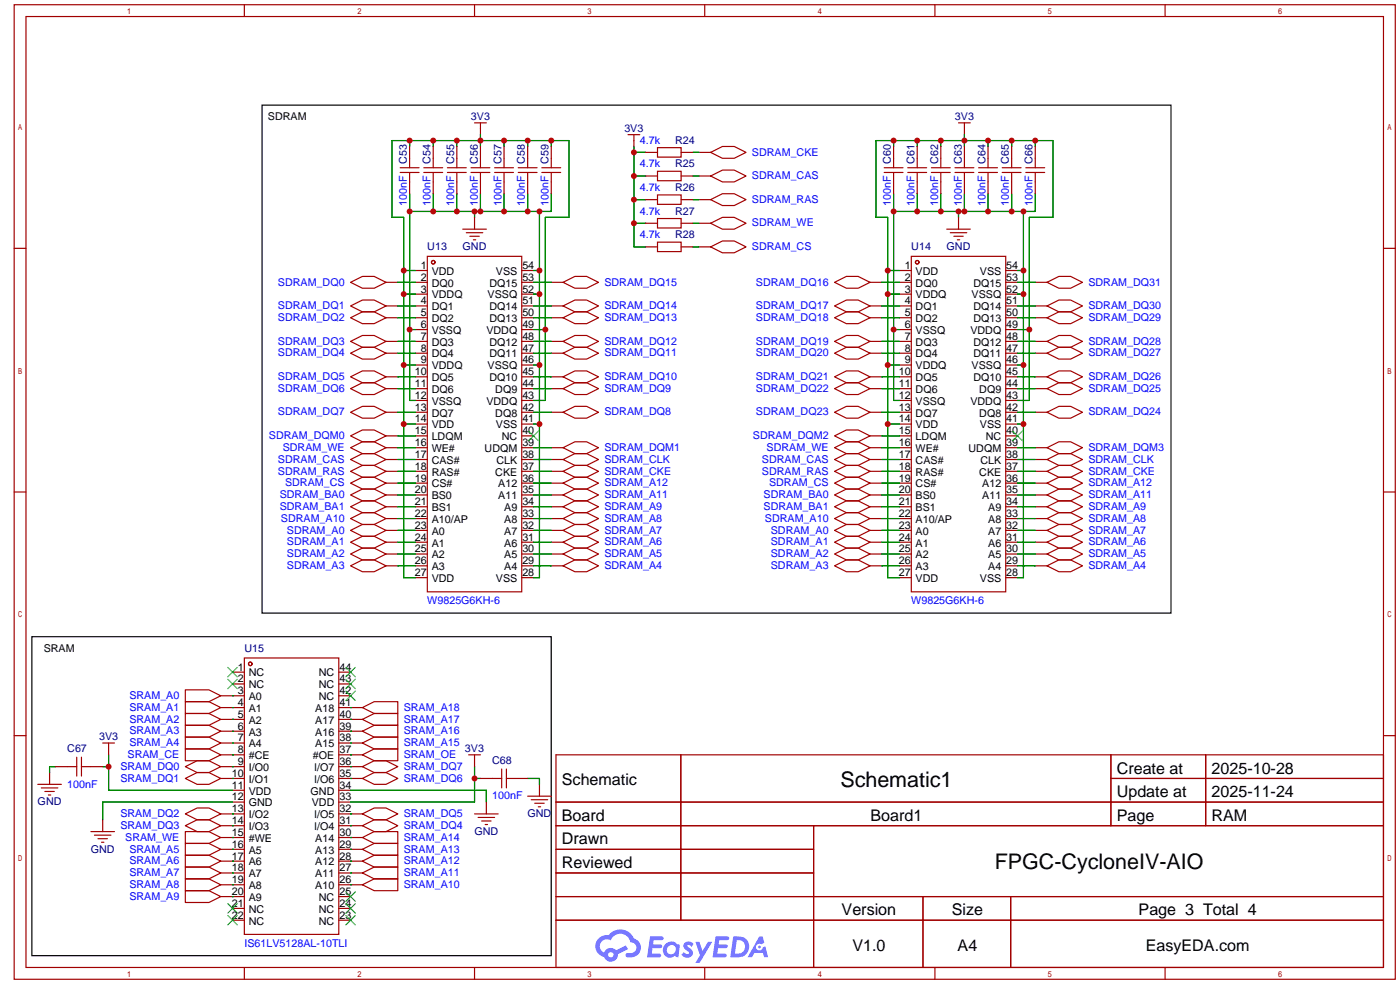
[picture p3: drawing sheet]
<svg xmlns="http://www.w3.org/2000/svg" width="301mm" height="212mm" viewBox="0 0 301 212" stroke-linecap="round" stroke-linejoin="round" font-family="sans-serif">
<g fill="none" stroke="#a10000" stroke-width=".25">
<path d="M3 1h297.2v209.6h-297.2zM5.6 3.6h292.1v204.4h-292.1zM52.6 1v2.6M102.1 1v2.6M151.6 1v2.6M201.2 1v2.6M250.7 1v2.6M3 53.4h2.6M297.7 53.4h2.5M3 105.8h2.6M297.7 105.8h2.5M3 158.2h2.6"/>
<path d="M297.7 158.2h2.5M119.6 162.3h178.1v45.7h-178.1zM119.6 172.5h178.1M119.6 177.5h178.1M146.5 162.3v35.6M175.1 177.5v30.5M239 162.3v15.2M239 167.4h58.7M259.4 162.3v15.2M119.6 182.6h55.5M119.6 192.8h178.1M119.6 187.7h55.5"/>
<path d="M119.6 197.9h178.1M198.6 192.8v15.2M217.5 192.8v15.2M52.6 208v2.6M102.1 208v2.6M151.6 208v2.6M201.2 208v2.6M250.7 208v2.6"/>
</g>
<g fill="#5487ff">
<path d="M147.4 202.7a1.3 1.3 0 0 1 1.8 .3l-.4 .6a.54 .54 0 0 0-.9-.2l.1 .2a1.28 1.28 0 0 1 .8 2 1.53 1.53 0 0 1-2.2-.3l.5-.6 .8 .5a.31 .31 0 0 0 .4-.3 .31 .31 0 0 0-.3-.4 1.12 1.12 0 0 1-.6-1.8z"/>
<path d="M149.7 202.5h.8l.7 2 1.1-2h1l-2.8 4.6h-.9l1-1.7z"/>
<path d="M139.9 201.4h1.6a1.31 1.31 0 0 1 1.3 .2 .4 .4 0 0 1-.4 .5l-1.8 .1-.1 .9h1.7a.4 .4 0 0 1 .3 .4 .4 .4 0 0 1-.4 .4h-1.7l-.2 1.2h1.4a.46 .46 0 0 1 .5 0 .46 .46 0 0 1 .1 .5l-.3 .2h-2.7z"/>
<path d="M154 201.4h1.6a1.32 1.32 0 0 1 1.3 .2 .39 .39 0 0 1-.4 .5l-1.7 .1-.2 .9h1.7a.4 .4 0 0 1 .3 .4 .4 .4 0 0 1-.4 .4h-1.7l-.2 1.2h1.4a.46 .46 0 0 1 .5 0 .46 .46 0 0 1 .1 .5l-.3 .2h-2.7z"/>
<path d="M163.4 201.4h.7l.4 1.3-.7 .4a.75 .75 0 0 0-1.1 .3 .75 .75 0 0 0 .5 1 .75 .75 0 0 0 .9-.7l.6-.2 .6 2.3h-.9l-.2-.9h-1.9l-.5 .9h-.9z"/>
<path d="M157.8 201.4l-.7 4.4h1.5a2.27 2.27 0 0 0 2.6-2.2 2.27 2.27 0 0 0-2.7-2.2zM158.5 202.1a1.5 1.5 0 0 1 1.8 1.6 1.5 1.5 0 0 1-1.9 1.4h-.3z"/>
<path d="M143.2 203a1.6 1.6 0 0 0-.3 2.3 1.6 1.6 0 0 0 2.3 .2l.8 .3 .3-2.4-.2-.3-.4-.1a1.58 1.58 0 0 0-2.5 0zM143.8 203.5a.98 .98 0 0 1 1.6 .4 .98 .98 0 0 1-1.1 1.3 .94 .94 0 0 1-.8-.7 .94 .94 0 0 1 .3-1z"/>
<path d="M128.8 201.8a2.37 2.37 0 0 0 1.2 4 1.54 1.54 0 0 0 1.7 1 1.54 1.54 0 0 0 1.3-1.6l2.1-1.1-.4-.8-2.1 1a1.57 1.57 0 0 0-2.6 .5 1.5 1.5 0 0 1-.7-2.1 1.5 1.5 0 0 1 2.1-.5 2.23 2.23 0 0 1 2.3-1.4 2.23 2.23 0 0 1 2 1.8 1.16 1.16 0 0 1 1.3 1.1 1.16 1.16 0 0 1-1.1 1.2h-.7a.47 .47 0 0 0-.6 .4 .47 .47 0 0 0 .4 .5 2.17 2.17 0 0 0 2.6-.9 2.17 2.17 0 0 0-.4-2.7l-.8-.4a3.2 3.2 0 0 0-5.4-.7l-1.2 .1zM130.9 205.3a.58 .58 0 0 1 1.1 0 .58 .58 0 0 1-1.1 0z"/>
<circle cx="163.4" cy="203.6" r=".28"/>
</g>
<g fill="none" stroke="#a10000" stroke-width=".25">
<path d="M86.1 36.1h4.1M86.1 37.1h4.1M88.1 31.5v4.6M88.1 37.1v4.6M91.2 36.1h4M91.2 37.1h4M93.2 31.5v4.6M93.2 37.1v4.6M96.3 36.1h4M96.3 37.1h4M98.3 31.5v4.6M98.3 37.1v4.6"/>
<path d="M101.3 36.1h4.1M101.3 37.1h4.1M102.1 26.4h2.5M103.4 26.4v2.6M103.4 31.5v4.6M103.4 37.1v4.6M106.4 36.1h4.1M106.4 37.1h4.1M108.5 31.5v4.6M108.5 37.1v4.6M111.5 36.1h4.1M111.5 37.1h4.1"/>
<path d="M113.5 31.5v4.6M113.5 37.1v4.6M116.6 36.1h4M116.6 37.1h4M118.6 31.5v4.6M118.6 37.1v4.6M135.1 29h2.6M136.4 29v2.5M138.9 37.8h2.6M138.9 32.8h2.6M141.5 31.8h5.1v2h-5.1zM141.5 36.8h5.1v2.1h-5.1z"/>
<path d="M146.6 37.8h2.5M146.6 32.8h2.5M150.4 37.8h2.5M150.4 32.8h2.5M152.9 37.8l2.5-1.2h2.6l2.5 1.2-2.5 1.3h-2.6zM152.9 32.8l2.5-1.3h2.6l2.5 1.3-2.5 1.2h-2.6zM190.2 36.1h4.1M190.2 37.1h4.1M192.3 31.5v4.6M192.3 37.1v4.6M195.3 36.1h4.1M195.3 37.1h4.1"/>
<path d="M197.4 31.5v4.6M197.4 37.1v4.6M200.4 36.1h4.1M200.4 37.1h4.1M202.4 31.5v4.6M202.4 37.1v4.6M205.5 36.1h4M205.5 37.1h4M206.2 26.4h2.6M207.5 26.4v2.6M207.5 31.5v4.6M207.5 37.1v4.6"/>
<path d="M210.6 36.1h4M210.6 37.1h4M212.6 31.5v4.6M212.6 37.1v4.6M215.6 36.1h4.1M215.6 37.1h4.1M217.7 31.5v4.6M217.7 37.1v4.6M220.7 36.1h4.1M220.7 37.1h4.1M222.8 31.5v4.6M222.8 37.1v4.6"/>
<path d="M89.4 58.2h2.5M91.9 55.1h20.4v72.2h-20.4zM99.6 49.3h5M100.3 50h3.6M101.1 50.8h2M101.9 51.6h.5M102.1 46.7v2.6M112.3 58.2h2.5M138.9 48h2.6M138.9 53.1h2.6M138.9 42.9h2.6M141.5 52.1h5.1v2h-5.1z"/>
<path d="M141.5 41.9h5.1v2h-5.1zM141.5 47h5.1v2h-5.1zM146.6 48h2.5M146.6 53.1h2.5M146.6 42.9h2.5M150.4 48h2.5M150.4 53.1h2.5M150.4 42.9h2.5M152.9 48l2.5-1.3h2.6l2.5 1.3-2.5 1.3h-2.6zM152.9 53.1l2.5-1.3h2.6l2.5 1.3-2.5 1.3h-2.6zM152.9 42.9l2.5-1.2h2.6l2.5 1.2-2.5 1.3h-2.6zM193.5 58.2h2.6"/>
<path d="M196.1 55.1h20.3v72.2h-20.3zM203.7 49.3h5.1M204.5 50h3.5M205.2 50.8h2.1M206 51.6h.5M206.2 46.7v2.6M216.4 58.2h2.5M75.4 60.7l2.6-1.3h2.5l2.6 1.3-2.6 1.3h-2.5zM75.4 65.8l2.6-1.3h2.5l2.6 1.3-2.6 1.3h-2.5zM75.4 68.3l2.6-1.2h2.5l2.6 1.2-2.6 1.3h-2.5zM75.4 73.4l2.6-1.3h2.5l2.6 1.3-2.6 1.3h-2.5zM75.4 75.9l2.6-1.2h2.5l2.6 1.2-2.6 1.3h-2.5z"/>
<path d="M83.1 60.7h2.5M83.1 65.8h2.5M83.1 68.3h2.5M83.1 73.4h2.5M83.1 75.9h2.5M89.4 60.7h2.5M89.4 63.2h2.5M89.4 65.8h2.5M89.4 68.3h2.5M89.4 70.9h2.5M89.4 73.4h2.5M89.4 75.9h2.5"/>
<path d="M89.4 78.5h2.5M112.3 60.7h2.5M112.3 63.2h2.5M112.3 65.8h2.5M112.3 68.3h2.5M112.3 70.9h2.5M112.3 73.4h2.5M112.3 75.9h2.5M112.3 78.5h2.5M118.6 60.7h2.6M118.6 65.8h2.6M118.6 68.3h2.6"/>
<path d="M118.6 73.4h2.6M118.6 75.9h2.6M121.2 60.7l2.5-1.3h2.5l2.6 1.3-2.6 1.3h-2.5zM121.2 65.8l2.5-1.3h2.5l2.6 1.3-2.6 1.3h-2.5zM121.2 68.3l2.5-1.2h2.5l2.6 1.2-2.6 1.3h-2.5zM121.2 73.4l2.5-1.3h2.5l2.6 1.3-2.6 1.3h-2.5zM121.2 75.9l2.5-1.2h2.5l2.6 1.2-2.6 1.3h-2.5zM179.6 60.7l2.5-1.3h2.6l2.5 1.3-2.5 1.3h-2.6zM179.6 65.8l2.5-1.3h2.6l2.5 1.3-2.5 1.3h-2.6zM179.6 68.3l2.5-1.2h2.6l2.5 1.2-2.5 1.3h-2.6zM179.6 73.4l2.5-1.3h2.6l2.5 1.3-2.5 1.3h-2.6zM179.6 75.9l2.5-1.2h2.6l2.5 1.2-2.5 1.3h-2.6z"/>
<path d="M187.2 60.7h2.5M187.2 65.8h2.5M187.2 68.3h2.5M187.2 73.4h2.5M187.2 75.9h2.5M193.5 60.7h2.6M193.5 63.2h2.6M193.5 65.8h2.6M193.5 68.3h2.6M193.5 70.9h2.6M193.5 73.4h2.6M193.5 75.9h2.6"/>
<path d="M193.5 78.5h2.6M216.4 60.7h2.5M216.4 63.2h2.5M216.4 65.8h2.5M216.4 68.3h2.5M216.4 70.9h2.5M216.4 73.4h2.5M216.4 75.9h2.5M216.4 78.5h2.5M222.8 60.7h2.5M222.8 65.8h2.5M222.8 68.3h2.5"/>
<path d="M222.8 73.4h2.5M222.8 75.9h2.5M225.3 60.7l2.5-1.3h2.6l2.5 1.3-2.5 1.3h-2.6zM225.3 65.8l2.5-1.3h2.6l2.5 1.3-2.5 1.3h-2.6zM225.3 68.3l2.5-1.2h2.6l2.5 1.2-2.5 1.3h-2.6zM225.3 73.4l2.5-1.3h2.6l2.5 1.3-2.5 1.3h-2.6zM225.3 75.9l2.5-1.2h2.6l2.5 1.2-2.5 1.3h-2.6zM75.4 81l2.6-1.2h2.5l2.6 1.2-2.6 1.3h-2.5zM75.4 83.6l2.6-1.3h2.5l2.6 1.3-2.6 1.2h-2.5zM75.4 88.6l2.6-1.2h2.5l2.6 1.2-2.6 1.3h-2.5zM75.4 96.3l2.6-1.3h2.5l2.6 1.3-2.6 1.2h-2.5zM75.4 98.8l2.6-1.3h2.5l2.6 1.3-2.6 1.3h-2.5z"/>
<path d="M75.4 93.7l2.6-1.2h2.5l2.6 1.2-2.6 1.3h-2.5zM83.1 81h2.5M83.1 83.6h2.5M83.1 88.6h2.5M83.1 93.7h2.5M83.1 96.3h2.5M83.1 98.8h2.5M89.4 81h2.5M89.4 83.6h2.5M89.4 86.1h2.5M89.4 88.6h2.5M89.4 91.2h2.5"/>
<path d="M89.4 93.7h2.5M89.4 96.3h2.5M89.4 98.8h2.5M112.3 81h2.5M112.3 83.6h2.5M112.3 86.1h2.5M112.3 88.6h2.5M112.3 91.2h2.5M112.3 93.7h2.5M112.3 96.3h2.5M112.3 98.8h2.5M118.6 81h2.6"/>
<path d="M118.6 83.6h2.6M118.6 88.6h2.6M118.6 96.3h2.6M118.6 98.8h2.6M121.2 81l2.5-1.2h2.5l2.6 1.2-2.6 1.3h-2.5zM121.2 83.6l2.5-1.3h2.5l2.6 1.3-2.6 1.2h-2.5zM121.2 88.6l2.5-1.2h2.5l2.6 1.2-2.6 1.3h-2.5zM121.2 96.3l2.5-1.3h2.5l2.6 1.3-2.6 1.2h-2.5zM121.2 98.8l2.5-1.3h2.5l2.6 1.3-2.6 1.3h-2.5zM179.6 81l2.5-1.2h2.6l2.5 1.2-2.5 1.3h-2.6zM179.6 83.6l2.5-1.3h2.6l2.5 1.3-2.5 1.2h-2.6zM179.6 88.6l2.5-1.2h2.6l2.5 1.2-2.5 1.3h-2.6z"/>
<path d="M179.6 96.3l2.5-1.3h2.6l2.5 1.3-2.5 1.2h-2.6zM179.6 98.8l2.5-1.3h2.6l2.5 1.3-2.5 1.3h-2.6zM179.6 93.7l2.5-1.2h2.6l2.5 1.2-2.5 1.3h-2.6zM187.2 81h2.5M187.2 83.6h2.5M187.2 88.6h2.5M187.2 93.7h2.5M187.2 96.3h2.5M187.2 98.8h2.5M193.5 81h2.6M193.5 83.6h2.6M193.5 86.1h2.6"/>
<path d="M193.5 88.6h2.6M193.5 91.2h2.6M193.5 93.7h2.6M193.5 96.3h2.6M193.5 98.8h2.6M216.4 81h2.5M216.4 83.6h2.5M216.4 86.1h2.5M216.4 88.6h2.5M216.4 91.2h2.5M216.4 93.7h2.5M216.4 96.3h2.5"/>
<path d="M216.4 98.8h2.5M222.8 81h2.5M222.8 83.6h2.5M222.8 88.6h2.5M222.8 96.3h2.5M222.8 98.8h2.5M225.3 81l2.5-1.2h2.6l2.5 1.2-2.5 1.3h-2.6zM225.3 83.6l2.5-1.3h2.6l2.5 1.3-2.5 1.2h-2.6zM225.3 88.6l2.5-1.2h2.6l2.5 1.2-2.5 1.3h-2.6zM225.3 96.3l2.5-1.3h2.6l2.5 1.3-2.5 1.2h-2.6zM225.3 98.8l2.5-1.3h2.6l2.5 1.3-2.5 1.3h-2.6zM75.4 101.3l2.6-1.2h2.5l2.6 1.2-2.6 1.3h-2.5z"/>
<path d="M75.4 103.9l2.6-1.3h2.5l2.6 1.3-2.6 1.3h-2.5zM75.4 106.4l2.6-1.2h2.5l2.6 1.2-2.6 1.3h-2.5zM75.4 109l2.6-1.3h2.5l2.6 1.3-2.6 1.2h-2.5zM75.4 111.5l2.6-1.3h2.5l2.6 1.3-2.6 1.3h-2.5zM75.4 114l2.6-1.2h2.5l2.6 1.2-2.6 1.3h-2.5zM75.4 116.6l2.6-1.3h2.5l2.6 1.3-2.6 1.3h-2.5zM75.4 119.1l2.6-1.2h2.5l2.6 1.2-2.6 1.3h-2.5zM83.1 101.3h2.5M83.1 103.9h2.5M83.1 106.4h2.5M83.1 109h2.5M83.1 111.5h2.5"/>
<path d="M83.1 114h2.5M83.1 116.6h2.5M83.1 119.1h2.5M89.4 101.3h2.5M89.4 103.9h2.5M89.4 106.4h2.5M89.4 109h2.5M89.4 111.5h2.5M89.4 114h2.5M89.4 116.6h2.5M89.4 119.1h2.5M112.3 101.3h2.5"/>
<path d="M112.3 103.9h2.5M112.3 106.4h2.5M112.3 109h2.5M112.3 111.5h2.5M112.3 114h2.5M112.3 116.6h2.5M112.3 119.1h2.5M118.6 101.3h2.6M118.6 103.9h2.6M118.6 106.4h2.6M118.6 109h2.6M118.6 111.5h2.6"/>
<path d="M118.6 114h2.6M118.6 116.6h2.6M118.6 119.1h2.6M121.2 101.3l2.5-1.2h2.5l2.6 1.2-2.6 1.3h-2.5zM121.2 103.9l2.5-1.3h2.5l2.6 1.3-2.6 1.3h-2.5zM121.2 106.4l2.5-1.2h2.5l2.6 1.2-2.6 1.3h-2.5zM121.2 109l2.5-1.3h2.5l2.6 1.3-2.6 1.2h-2.5zM121.2 111.5l2.5-1.3h2.5l2.6 1.3-2.6 1.3h-2.5zM121.2 114l2.5-1.2h2.5l2.6 1.2-2.6 1.3h-2.5zM121.2 116.6l2.5-1.3h2.5l2.6 1.3-2.6 1.3h-2.5zM121.2 119.1l2.5-1.2h2.5l2.6 1.2-2.6 1.3h-2.5zM179.6 101.3l2.5-1.2h2.6l2.5 1.2-2.5 1.3h-2.6z"/>
<path d="M179.6 103.9l2.5-1.3h2.6l2.5 1.3-2.5 1.3h-2.6zM179.6 106.4l2.5-1.2h2.6l2.5 1.2-2.5 1.3h-2.6zM179.6 109l2.5-1.3h2.6l2.5 1.3-2.5 1.2h-2.6zM179.6 111.5l2.5-1.3h2.6l2.5 1.3-2.5 1.3h-2.6zM179.6 114l2.5-1.2h2.6l2.5 1.2-2.5 1.3h-2.6zM179.6 116.6l2.5-1.3h2.6l2.5 1.3-2.5 1.3h-2.6zM179.6 119.1l2.5-1.2h2.6l2.5 1.2-2.5 1.3h-2.6zM187.2 101.3h2.5M187.2 103.9h2.5M187.2 106.4h2.5M187.2 109h2.5M187.2 111.5h2.5"/>
<path d="M187.2 114h2.5M187.2 116.6h2.5M187.2 119.1h2.5M193.5 101.3h2.6M193.5 103.9h2.6M193.5 106.4h2.6M193.5 109h2.6M193.5 111.5h2.6M193.5 114h2.6M193.5 116.6h2.6M193.5 119.1h2.6M216.4 101.3h2.5"/>
<path d="M216.4 103.9h2.5M216.4 106.4h2.5M216.4 109h2.5M216.4 111.5h2.5M216.4 114h2.5M216.4 116.6h2.5M216.4 119.1h2.5M222.8 101.3h2.5M222.8 103.9h2.5M222.8 106.4h2.5M222.8 109h2.5M222.8 111.5h2.5"/>
<path d="M222.8 114h2.5M222.8 116.6h2.5M222.8 119.1h2.5M225.3 101.3l2.5-1.2h2.6l2.5 1.2-2.5 1.3h-2.6zM225.3 103.9l2.5-1.3h2.6l2.5 1.3-2.5 1.3h-2.6zM225.3 106.4l2.5-1.2h2.6l2.5 1.2-2.5 1.3h-2.6zM225.3 109l2.5-1.3h2.6l2.5 1.3-2.5 1.2h-2.6zM225.3 111.5l2.5-1.3h2.6l2.5 1.3-2.5 1.3h-2.6zM225.3 114l2.5-1.2h2.6l2.5 1.2-2.5 1.3h-2.6zM225.3 116.6l2.5-1.3h2.6l2.5 1.3-2.5 1.3h-2.6zM225.3 119.1l2.5-1.2h2.6l2.5 1.2-2.5 1.3h-2.6zM75.4 121.7l2.6-1.3h2.5l2.6 1.3-2.6 1.2h-2.5z"/>
<path d="M83.1 121.7h2.5M89.4 121.7h2.5M89.4 124.2h2.5M112.3 121.7h2.5M112.3 124.2h2.5M118.6 121.7h2.6M121.2 121.7l2.5-1.3h2.5l2.6 1.3-2.6 1.2h-2.5zM179.6 121.7l2.5-1.3h2.6l2.5 1.3-2.5 1.2h-2.6zM187.2 121.7h2.5M193.5 121.7h2.6M193.5 124.2h2.6M216.4 121.7h2.5"/>
<path d="M216.4 124.2h2.5M222.8 121.7h2.5M225.3 121.7l2.5-1.3h2.6l2.5 1.3-2.5 1.2h-2.6zM22.1 159.8h2.5M23.4 159.8v2.5M39.9 158.5h5.1l2.5 1.3-2.5 1.2h-5.1zM39.9 156h5.1l2.5 1.2-2.5 1.3h-5.1zM39.9 153.4h5.1l2.5 1.3-2.5 1.3h-5.1zM39.9 150.9h5.1l2.5 1.2-2.5 1.3h-5.1zM39.9 148.3h5.1l2.5 1.3-2.5 1.3h-5.1zM47.5 149.6h5.1M47.5 152.1h5.1"/>
<path d="M47.5 154.7h5.1M47.5 157.2h5.1M47.5 159.8h5.1M50 144.5h2.6M50 147.1h2.6M52.6 141.5h20.3v59.4h-20.3zM72.9 144.5h2.5M72.9 147.1h2.5M72.9 149.6h2.5M72.9 152.1h5.1M72.9 154.7h5.1M72.9 157.2h5.1"/>
<path d="M72.9 159.8h5.1M78 157.2l2.5-1.2h5.1v2.5h-5.1zM78 159.8l2.5-1.3h5.1v2.5h-5.1zM78 154.7l2.5-1.3h5.1v2.6h-5.1zM78 152.1l2.5-1.2h5.1v2.5h-5.1zM8.1 168.7h5.1M8.9 169.4h3.5M9.7 170.2h2M10.4 170.9h.5M10.7 166.1v2.6M11.9 164.8h4.6M16.5 162.8v4.1"/>
<path d="M17.5 164.8h4.6M17.5 162.8v4.1M19.6 178.8h5M20.3 179.6h3.6M22.1 176.3v2.5M39.9 161h5.1l2.5 1.3-2.5 1.3h-5.1zM39.9 178.8h5.1l2.5 1.3-2.5 1.3h-5.1zM39.9 177.5l2.5-1.2h2.6l2.5 1.2-2.5 1.3h-2.6zM39.9 175l2.5-1.3h2.6l2.5 1.3-2.5 1.3h-2.6zM39.9 167.4l2.5-1.3h2.6l2.5 1.3-2.5 1.3h-2.6zM39.9 164.8l2.5-1.2h2.6l2.5 1.2-2.5 1.3h-2.6zM47.5 162.3h5.1"/>
<path d="M47.5 164.8h5.1M47.5 167.4h5.1M47.5 175h5.1M47.5 177.5h5.1M50 169.9h2.6M50 172.5h2.6M72.9 162.3h5.1M72.9 164.8h5.1M72.9 167.4h5.1M72.9 169.9h2.5M72.9 172.5h2.5M72.9 175h5.1"/>
<path d="M72.9 177.5h5.1M78 164.8l2.5-1.2h2.6l2.5 1.2-2.5 1.3h-2.6zM78 167.4l2.5-1.3h2.6l2.5 1.3-2.5 1.3h-2.6zM78 175l2.5-1.3h2.6l2.5 1.3-2.5 1.3h-2.6zM78 177.5l2.5-1.2h2.6l2.5 1.2-2.5 1.3h-2.6zM78 162.3l2.5-1.3h5.1v2.6h-5.1zM100.8 162.3h2.6M102.1 162.3v2.5M102.1 175h5.1M102.9 175.8h3.5M103.4 167.4h4.5M103.6 176.5h2.1"/>
<path d="M104.4 177.3h.5M104.6 172.5v2.5M107.9 165.4v4M109 167.4h4.5M109 165.4v4M113.5 171.2h5.1M114.3 172h3.6M115.1 172.7h2M115.8 173.5h.5M116.1 168.7v2.5M21.1 180.3h2M21.8 181.1h.6"/>
<path d="M39.9 186.4h5.1l2.5 1.3-2.5 1.3h-5.1zM39.9 183.9h5.1l2.5 1.3-2.5 1.2h-5.1zM39.9 181.4h5.1l2.5 1.2-2.5 1.3h-5.1zM39.9 191.5h5.1l2.5 1.3-2.5 1.3h-5.1zM39.9 189h5.1l2.5 1.2-2.5 1.3h-5.1zM47.5 180.1h5.1M47.5 182.6h5.1M47.5 185.2h5.1M47.5 187.7h5.1M47.5 190.2h5.1M47.5 192.8h5.1M50 195.3h2.6"/>
<path d="M50 197.9h2.6M72.9 180.1h5.1M72.9 182.6h5.1M72.9 185.2h5.1M72.9 187.7h5.1M72.9 190.2h5.1M72.9 192.8h2.5M72.9 195.3h2.5M72.9 197.9h2.5M78 180.1l2.5-1.3h5.1v2.6h-5.1zM78 182.6l2.5-1.2h5.1v2.5h-5.1zM78 187.7l2.5-1.3h5.1v2.6h-5.1z"/>
<path d="M78 190.2l2.5-1.2h5.1v2.5h-5.1zM78 185.2l2.5-1.3h5.1v2.5h-5.1z"/>
<circle cx="93.2" cy="56.4" r=".38"/>
<circle cx="197.4" cy="56.4" r=".38"/>
<circle cx="53.8" cy="142.7" r=".38"/>
</g>
<g fill="none" stroke="#3c3" stroke-width=".25">
<path d="M113.8 92.7l2 2M115.8 92.7l-2 2M217.9 92.7l2.1 2M220 92.7l-2.1 2M49 143.5l2.1 2M49 146.1l2.1 2M51.1 143.5l-2.1 2M51.1 146.1l-2.1 2M74.4 148.6l2.1 2M74.4 146.1l2.1 2M74.4 143.5l2.1 2M76.5 148.6l-2.1 2"/>
<path d="M76.5 146.1l-2.1 2M76.5 143.5l-2.1 2M49 194.3l2.1 2M49 196.9l2.1 2M51.1 194.3l-2.1 2M51.1 196.9l-2.1 2M74.4 196.9l2.1 2M74.4 194.3l2.1 2M74.4 191.8l2.1 2M76.5 196.9l-2.1 2M76.5 194.3l-2.1 2M76.5 191.8l-2.1 2"/>
</g>
<path d="M56.4 22.6h195.6v109.2h-195.6zM6.9 136.9h111.7v68.6h-111.7z" fill="none" stroke="#000" stroke-width=".25"/>
<g fill="none" stroke="#008700" stroke-width=".25">
<path d="M88.1 30.2v1.3M93.2 30.2v1.3M98.3 30.2v1.3M103.4 29v2.5M108.5 30.2v1.3M113.5 30.2v1.3M118.6 30.2v1.3M136.4 32.8h2.5M136.4 37.8h2.5M136.4 31.5v21.6h2.5M149.1 32.8h1.3M149.1 37.8h1.3"/>
<path d="M192.3 30.2v1.3M197.4 30.2v1.3M202.4 30.2v1.3M207.5 29v2.5M212.6 30.2v1.3M217.7 30.2v1.3M222.8 30.2v1.3M86.9 58.2h2.5M88.1 41.7v44.4h1.3M93.2 41.7v3.8M98.3 41.7v3.8M102.1 45.5v1.2"/>
<path d="M103.4 41.7v3.8M108.5 41.7v3.8M113.5 41.7v3.8M114.8 58.2h1.3M116.1 45.5v78.7h-1.3M118.6 41.7v3.8h-30.5M136.4 42.9h2.5M136.4 48h2.5M149.1 42.9h1.3M149.1 48h1.3M149.1 53.1h1.3M191 58.2h2.5"/>
<path d="M192.3 41.7v44.4h1.2M197.4 41.7v3.8M202.4 41.7v3.8M206.2 45.5v1.2M207.5 41.7v3.8M212.6 41.7v3.8M217.7 41.7v3.8M218.9 58.2h1.3M220.2 45.5v78.7h-1.3M222.8 41.7v3.8h-30.5M85.6 60.7h3.8M85.6 65.8h3.8"/>
<path d="M85.6 68.3h3.8M85.6 73.4h3.8M85.6 75.9h3.8M86.9 63.2h2.5M86.9 78.5h2.5M88.1 70.9h1.3M114.8 63.2h1.3M114.8 70.9h2.5M114.8 78.5h1.3M114.8 60.7h3.8M114.8 65.8h3.8M114.8 68.3h3.8"/>
<path d="M114.8 73.4h3.8M114.8 75.9h3.8M189.7 60.7h3.8M189.7 65.8h3.8M189.7 68.3h3.8M189.7 73.4h3.8M189.7 75.9h3.8M191 63.2h2.5M191 78.5h2.5M192.3 70.9h1.2M218.9 63.2h1.3M218.9 70.9h2.6"/>
<path d="M218.9 78.5h1.3M218.9 60.7h3.9M218.9 65.8h3.9M218.9 68.3h3.9M218.9 73.4h3.9M218.9 75.9h3.9M85.6 81h3.8M85.6 83.6h3.8M85.6 88.6h3.8M85.6 96.3h3.8M85.6 98.8h3.8M85.6 93.7h3.8"/>
<path d="M86.9 91.2h2.5M114.8 86.1h2.5v-39.4h5.1v-16.5h-38.1v16.5h2.6v77.5h2.5M114.8 91.2h1.3M114.8 81h3.8M114.8 83.6h3.8M114.8 88.6h3.8M114.8 96.3h3.8M114.8 98.8h3.8M189.7 81h3.8M189.7 83.6h3.8M189.7 88.6h3.8M189.7 96.3h3.8"/>
<path d="M189.7 98.8h3.8M189.7 93.7h3.8M191 91.2h2.5M218.9 86.1h2.6v-39.4h5.1v-16.5h-38.1v16.5h2.5v77.5h2.5M218.9 91.2h1.3M218.9 81h3.9M218.9 83.6h3.9M218.9 88.6h3.9M218.9 96.3h3.9M218.9 98.8h3.9M85.6 101.3h3.8M85.6 103.9h3.8"/>
<path d="M85.6 106.4h3.8M85.6 109h3.8M85.6 111.5h3.8M85.6 114h3.8M85.6 116.6h3.8M85.6 119.1h3.8M114.8 101.3h3.8M114.8 103.9h3.8M114.8 106.4h3.8M114.8 109h3.8M114.8 111.5h3.8M114.8 114h3.8"/>
<path d="M114.8 116.6h3.8M114.8 119.1h3.8M189.7 101.3h3.8M189.7 103.9h3.8M189.7 106.4h3.8M189.7 109h3.8M189.7 111.5h3.8M189.7 114h3.8M189.7 116.6h3.8M189.7 119.1h3.8M218.9 101.3h3.9M218.9 103.9h3.9"/>
<path d="M218.9 106.4h3.9M218.9 109h3.9M218.9 111.5h3.9M218.9 114h3.9M218.9 116.6h3.9M218.9 119.1h3.9M85.6 121.7h3.8M114.8 121.7h3.8M189.7 121.7h3.8M218.9 121.7h3.9M50 149.6h.1M50 152.1h.1"/>
<path d="M50 154.7h.1M50 157.2h.1M50 159.8h.1M75.4 159.8h.1M75.4 157.2h.1M75.4 152.1h.1M75.4 154.7h.1M11.9 164.8h-1.2v1.3M22.1 164.8h1.3M23.4 162.3v7.6h26.6M50 162.3h.1M50 164.8h.1"/>
<path d="M50 167.4h.1M50 175h.1M50 177.5h.1M50 172.5h-27.9v3.8M75.4 177.5h.1M75.4 175h.1M75.4 167.4h.1M75.4 164.8h.1M75.4 162.3h.1M75.4 169.9h29.2v2.6M102.1 164.8v7.7h-26.7M102.1 167.4h1.3"/>
<path d="M113.5 167.4h2.6v1.3M50 180.1h.1M50 182.6h.1M50 185.2h.1M50 187.7h.1M50 190.2h.1M50 192.8h.1M75.4 190.2h.1M75.4 187.7h.1M75.4 185.2h.1M75.4 182.6h.1M75.4 180.1h.1"/>
</g>
<g fill="#c00">
<circle cx="191" cy="63.2" r=".63"/>
<circle cx="191" cy="58.2" r=".63"/>
<circle cx="192.3" cy="30.2" r=".63"/>
<circle cx="197.4" cy="30.2" r=".63"/>
<circle cx="202.4" cy="30.2" r=".63"/>
<circle cx="207.5" cy="30.2" r=".63"/>
<circle cx="212.6" cy="30.2" r=".63"/>
<circle cx="217.7" cy="30.2" r=".63"/>
<circle cx="222.8" cy="30.2" r=".63"/>
<circle cx="221.5" cy="70.9" r=".63"/>
<circle cx="191" cy="78.5" r=".63"/>
<circle cx="191" cy="91.2" r=".63"/>
<circle cx="220.2" cy="91.2" r=".63"/>
<circle cx="220.2" cy="78.5" r=".63"/>
<circle cx="220.2" cy="63.2" r=".63"/>
<circle cx="220.2" cy="58.2" r=".63"/>
<circle cx="220.2" cy="45.5" r=".63"/>
<circle cx="217.7" cy="45.5" r=".63"/>
<circle cx="212.6" cy="45.5" r=".63"/>
<circle cx="207.5" cy="45.5" r=".63"/>
<circle cx="206.2" cy="45.5" r=".63"/>
<circle cx="202.4" cy="45.5" r=".63"/>
<circle cx="197.4" cy="45.5" r=".63"/>
<circle cx="192.3" cy="45.5" r=".63"/>
<circle cx="192.3" cy="70.9" r=".63"/>
<circle cx="86.9" cy="63.2" r=".63"/>
<circle cx="86.9" cy="58.2" r=".63"/>
<circle cx="88.1" cy="30.2" r=".63"/>
<circle cx="93.2" cy="30.2" r=".63"/>
<circle cx="98.3" cy="30.2" r=".63"/>
<circle cx="103.4" cy="30.2" r=".63"/>
<circle cx="108.5" cy="30.2" r=".63"/>
<circle cx="113.5" cy="30.2" r=".63"/>
<circle cx="118.6" cy="30.2" r=".63"/>
<circle cx="117.3" cy="70.9" r=".63"/>
<circle cx="86.9" cy="78.5" r=".63"/>
<circle cx="86.9" cy="91.2" r=".63"/>
<circle cx="116.1" cy="91.2" r=".63"/>
<circle cx="116.1" cy="78.5" r=".63"/>
<circle cx="116.1" cy="63.2" r=".63"/>
<circle cx="116.1" cy="58.2" r=".63"/>
<circle cx="116.1" cy="45.5" r=".63"/>
<circle cx="113.5" cy="45.5" r=".63"/>
<circle cx="108.5" cy="45.5" r=".63"/>
<circle cx="103.4" cy="45.5" r=".63"/>
<circle cx="102.1" cy="45.5" r=".63"/>
<circle cx="98.3" cy="45.5" r=".63"/>
<circle cx="93.2" cy="45.5" r=".63"/>
<circle cx="88.1" cy="45.5" r=".63"/>
<circle cx="88.1" cy="70.9" r=".63"/>
<circle cx="136.4" cy="48" r=".63"/>
<circle cx="136.4" cy="42.9" r=".63"/>
<circle cx="136.4" cy="37.8" r=".63"/>
<circle cx="136.4" cy="32.8" r=".63"/>
<circle cx="23.4" cy="164.8" r=".63"/>
<circle cx="102.1" cy="167.4" r=".63"/>
</g>
<g font-size="4.6">
<text x="180.8" y="169.2">Schematic1</text>
<text x="214.1" y="187">FPGC-CycloneIV-AIO</text>
</g>
<g font-size="3.5">
<text x="240.3" y="166.3">Create at</text>
<text x="260.7" y="166.3">2025-10-28</text>
<text x="120.9" y="168.9">Schematic</text>
<text x="240.3" y="171.4">Update at</text>
<text x="260.7" y="171.4">2025-11-24</text>
<text x="120.9" y="176.5">Board</text>
<text x="187.3" y="176.5">Board1</text>
<text x="240.3" y="176.5">Page</text>
<text x="260.7" y="176.5">RAM</text>
<text x="120.9" y="181.6">Drawn</text>
<text x="120.9" y="186.7">Reviewed</text>
<text x="181.1" y="196.8">Version</text>
<text x="204.8" y="196.8">Size</text>
<text x="245" y="196.8">Page 3 Total 4</text>
<text x="183.4" y="204.4">V1.0</text>
<text x="206.1" y="204.4">A4</text>
<text x="246.5" y="204.4">EasyEDA.com</text>
</g>
<g font-size="2.3">
<text x="57.7" y="25.8">SDRAM</text>
<text x="90.5" y="57.8">1</text>
<text x="92.9" y="59.1">VDD</text>
<text x="106.7" y="59.1">VSS</text>
<text x="112.4" y="57.8">54</text>
<text x="194.7" y="57.8">1</text>
<text x="197" y="59.1">VDD</text>
<text x="210.8" y="59.1">VSS</text>
<text x="216.5" y="57.8">54</text>
<text x="90.5" y="60.4">2</text>
<text x="90.5" y="62.9">3</text>
<text x="90.5" y="65.4">4</text>
<text x="92.9" y="61.6">DQ0</text>
<text x="92.9" y="64.2">VDDQ</text>
<text x="104.9" y="64.2">VSSQ</text>
<text x="105.3" y="61.6">DQ15</text>
<text x="112.4" y="65.4">51</text>
<text x="112.4" y="62.9">52</text>
<text x="112.4" y="60.4">53</text>
<text x="194.7" y="60.4">2</text>
<text x="194.7" y="62.9">3</text>
<text x="194.7" y="65.4">4</text>
<text x="197" y="61.6">DQ0</text>
<text x="197" y="64.2">VDDQ</text>
<text x="209.1" y="64.2">VSSQ</text>
<text x="209.4" y="61.6">DQ15</text>
<text x="216.5" y="65.4">51</text>
<text x="216.5" y="62.9">52</text>
<text x="216.5" y="60.4">53</text>
<text x="90.5" y="68">5</text>
<text x="90.5" y="70.5">6</text>
<text x="92.9" y="66.7">DQ1</text>
<text x="92.9" y="69.3">DQ2</text>
<text x="92.9" y="71.8">VSSQ</text>
<text x="104.7" y="71.8">VDDQ</text>
<text x="105.3" y="69.3">DQ13</text>
<text x="105.3" y="66.7">DQ14</text>
<text x="112.4" y="70.5">49</text>
<text x="112.4" y="68">50</text>
<text x="194.7" y="68">5</text>
<text x="194.7" y="70.5">6</text>
<text x="197" y="66.7">DQ1</text>
<text x="197" y="69.3">DQ2</text>
<text x="197" y="71.8">VSSQ</text>
<text x="208.8" y="71.8">VDDQ</text>
<text x="209.4" y="69.3">DQ13</text>
<text x="209.4" y="66.7">DQ14</text>
<text x="216.5" y="70.5">49</text>
<text x="216.5" y="68">50</text>
<text x="90.5" y="73.1">7</text>
<text x="90.5" y="75.6">8</text>
<text x="92.9" y="74.3">DQ3</text>
<text x="92.9" y="76.9">DQ4</text>
<text x="105.3" y="76.9">DQ11</text>
<text x="105.3" y="74.3">DQ12</text>
<text x="112.4" y="75.6">47</text>
<text x="112.4" y="73.1">48</text>
<text x="194.7" y="73.1">7</text>
<text x="194.7" y="75.6">8</text>
<text x="197" y="74.3">DQ3</text>
<text x="197" y="76.9">DQ4</text>
<text x="209.4" y="76.9">DQ11</text>
<text x="209.4" y="74.3">DQ12</text>
<text x="216.5" y="75.6">47</text>
<text x="216.5" y="73.1">48</text>
<text x="89.3" y="80.7">10</text>
<text x="89.3" y="83.2">11</text>
<text x="90.5" y="78.1">9</text>
<text x="92.9" y="79.4">VDDQ</text>
<text x="92.9" y="82">DQ5</text>
<text x="104.9" y="79.4">VSSQ</text>
<text x="105.3" y="82">DQ10</text>
<text x="112.4" y="83.2">44</text>
<text x="112.4" y="80.7">45</text>
<text x="112.4" y="78.1">46</text>
<text x="193.4" y="80.7">10</text>
<text x="193.4" y="83.2">11</text>
<text x="194.7" y="78.1">9</text>
<text x="197" y="79.4">VDDQ</text>
<text x="197" y="82">DQ5</text>
<text x="209.1" y="79.4">VSSQ</text>
<text x="209.4" y="82">DQ10</text>
<text x="216.5" y="83.2">44</text>
<text x="216.5" y="80.7">45</text>
<text x="216.5" y="78.1">46</text>
<text x="89.3" y="85.8">12</text>
<text x="89.3" y="88.3">13</text>
<text x="92.9" y="84.5">DQ6</text>
<text x="92.9" y="87">VSSQ</text>
<text x="92.9" y="89.6">DQ7</text>
<text x="104.7" y="87">VDDQ</text>
<text x="106.6" y="89.6">DQ8</text>
<text x="106.6" y="84.5">DQ9</text>
<text x="112.4" y="88.3">42</text>
<text x="112.4" y="85.8">43</text>
<text x="193.4" y="85.8">12</text>
<text x="193.4" y="88.3">13</text>
<text x="197" y="84.5">DQ6</text>
<text x="197" y="87">VSSQ</text>
<text x="197" y="89.6">DQ7</text>
<text x="208.8" y="87">VDDQ</text>
<text x="210.7" y="89.6">DQ8</text>
<text x="210.7" y="84.5">DQ9</text>
<text x="216.5" y="88.3">42</text>
<text x="216.5" y="85.8">43</text>
<text x="89.3" y="90.8">14</text>
<text x="89.3" y="93.4">15</text>
<text x="89.3" y="95.9">16</text>
<text x="92.9" y="92.1">VDD</text>
<text x="92.9" y="94.7">LDQM</text>
<text x="106.7" y="92.1">VSS</text>
<text x="108" y="94.7">NC</text>
<text x="112.4" y="95.9">39</text>
<text x="112.4" y="93.4">40</text>
<text x="112.4" y="90.8">41</text>
<text x="193.4" y="90.8">14</text>
<text x="193.4" y="93.4">15</text>
<text x="193.4" y="95.9">16</text>
<text x="197" y="92.1">VDD</text>
<text x="197" y="94.7">LDQM</text>
<text x="210.8" y="92.1">VSS</text>
<text x="212.1" y="94.7">NC</text>
<text x="216.5" y="95.9">39</text>
<text x="216.5" y="93.4">40</text>
<text x="216.5" y="90.8">41</text>
<text x="89.3" y="98.5">17</text>
<text x="89.3" y="101">18</text>
<text x="92.9" y="97.2">WE#</text>
<text x="92.9" y="99.7">CAS#</text>
<text x="104.3" y="97.2">UDQM</text>
<text x="106.8" y="99.7">CLK</text>
<text x="112.4" y="101">37</text>
<text x="112.4" y="98.5">38</text>
<text x="193.4" y="98.5">17</text>
<text x="193.4" y="101">18</text>
<text x="197" y="97.2">WE#</text>
<text x="197" y="99.7">CAS#</text>
<text x="208.4" y="97.2">UDQM</text>
<text x="211" y="99.7">CLK</text>
<text x="216.5" y="101">37</text>
<text x="216.5" y="98.5">38</text>
<text x="89.3" y="103.5">19</text>
<text x="89.3" y="106.1">20</text>
<text x="92.9" y="102.3">RAS#</text>
<text x="92.9" y="104.8">CS#</text>
<text x="92.9" y="107.4">BS0</text>
<text x="106.6" y="102.3">CKE</text>
<text x="107.2" y="107.4">A11</text>
<text x="107.2" y="104.8">A12</text>
<text x="112.4" y="106.1">35</text>
<text x="112.4" y="103.5">36</text>
<text x="193.4" y="103.5">19</text>
<text x="193.4" y="106.1">20</text>
<text x="197" y="102.3">RAS#</text>
<text x="197" y="104.8">CS#</text>
<text x="197" y="107.4">BS0</text>
<text x="210.7" y="102.3">CKE</text>
<text x="211.4" y="107.4">A11</text>
<text x="211.4" y="104.8">A12</text>
<text x="216.5" y="106.1">35</text>
<text x="216.5" y="103.5">36</text>
<text x="89.3" y="108.6">21</text>
<text x="89.3" y="111.2">22</text>
<text x="89.3" y="113.7">23</text>
<text x="92.9" y="109.9">BS1</text>
<text x="92.9" y="112.4">A10/AP</text>
<text x="108.5" y="112.4">A8</text>
<text x="108.5" y="109.9">A9</text>
<text x="112.4" y="113.7">32</text>
<text x="112.4" y="111.2">33</text>
<text x="112.4" y="108.6">34</text>
<text x="193.4" y="108.6">21</text>
<text x="193.4" y="111.2">22</text>
<text x="193.4" y="113.7">23</text>
<text x="197" y="109.9">BS1</text>
<text x="197" y="112.4">A10/AP</text>
<text x="212.6" y="112.4">A8</text>
<text x="212.6" y="109.9">A9</text>
<text x="216.5" y="113.7">32</text>
<text x="216.5" y="111.2">33</text>
<text x="216.5" y="108.6">34</text>
<text x="89.3" y="116.2">24</text>
<text x="89.3" y="118.8">25</text>
<text x="92.9" y="115">A0</text>
<text x="92.9" y="117.5">A1</text>
<text x="108.5" y="117.5">A6</text>
<text x="108.5" y="115">A7</text>
<text x="112.4" y="118.8">30</text>
<text x="112.4" y="116.2">31</text>
<text x="193.4" y="116.2">24</text>
<text x="193.4" y="118.8">25</text>
<text x="197" y="115">A0</text>
<text x="197" y="117.5">A1</text>
<text x="212.6" y="117.5">A6</text>
<text x="212.6" y="115">A7</text>
<text x="216.5" y="118.8">30</text>
<text x="216.5" y="116.2">31</text>
<text x="89.3" y="121.3">26</text>
<text x="89.3" y="123.9">27</text>
<text x="92.9" y="120.1">A2</text>
<text x="92.9" y="122.6">A3</text>
<text x="92.9" y="125.1">VDD</text>
<text x="106.7" y="125.1">VSS</text>
<text x="108.5" y="122.6">A4</text>
<text x="108.5" y="120.1">A5</text>
<text x="112.4" y="123.9">28</text>
<text x="112.4" y="121.3">29</text>
<text x="193.4" y="121.3">26</text>
<text x="193.4" y="123.9">27</text>
<text x="197" y="120.1">A2</text>
<text x="197" y="122.6">A3</text>
<text x="197" y="125.1">VDD</text>
<text x="210.8" y="125.1">VSS</text>
<text x="212.6" y="122.6">A4</text>
<text x="212.6" y="120.1">A5</text>
<text x="216.5" y="123.9">28</text>
<text x="216.5" y="121.3">29</text>
<text x="9.4" y="140.1">SRAM</text>
<text x="51.2" y="144.2">1</text>
<text x="51.2" y="146.7">2</text>
<text x="51.2" y="149.3">3</text>
<text x="53.5" y="145.5">NC</text>
<text x="53.5" y="148">NC</text>
<text x="68.6" y="148">NC</text>
<text x="68.6" y="145.5">NC</text>
<text x="73" y="149.3">42</text>
<text x="73" y="146.7">43</text>
<text x="73" y="144.2">44</text>
<text x="51.2" y="151.8">4</text>
<text x="51.2" y="154.3">5</text>
<text x="53.5" y="150.5">A0</text>
<text x="53.5" y="153.1">A1</text>
<text x="53.5" y="155.6">A2</text>
<text x="67.8" y="155.6">A17</text>
<text x="67.8" y="153.1">A18</text>
<text x="68.6" y="150.5">NC</text>
<text x="73" y="154.3">40</text>
<text x="73" y="151.8">41</text>
<text x="51.2" y="156.9">6</text>
<text x="51.2" y="159.4">7</text>
<text x="51.2" y="162">8</text>
<text x="53.5" y="158.2">A3</text>
<text x="53.5" y="160.7">A4</text>
<text x="67.8" y="160.7">A15</text>
<text x="67.8" y="158.2">A16</text>
<text x="73" y="162">37</text>
<text x="73" y="159.4">38</text>
<text x="73" y="156.9">39</text>
<text x="49.9" y="167">10</text>
<text x="51.2" y="164.5">9</text>
<text x="53.5" y="163.2">#CE</text>
<text x="53.5" y="165.8">I/O0</text>
<text x="67.3" y="163.2">#OE</text>
<text x="67.6" y="165.8">I/O7</text>
<text x="73" y="167">35</text>
<text x="73" y="164.5">36</text>
<text x="49.9" y="169.6">11</text>
<text x="49.9" y="172.1">12</text>
<text x="53.5" y="168.3">I/O1</text>
<text x="53.5" y="170.9">VDD</text>
<text x="53.5" y="173.4">GND</text>
<text x="66.8" y="170.9">GND</text>
<text x="67.1" y="173.4">VDD</text>
<text x="67.6" y="168.3">I/O6</text>
<text x="73" y="172.1">33</text>
<text x="73" y="169.6">34</text>
<text x="49.9" y="174.7">13</text>
<text x="49.9" y="177.2">14</text>
<text x="49.9" y="179.7">15</text>
<text x="53.5" y="175.9">I/O2</text>
<text x="53.5" y="178.5">I/O3</text>
<text x="67.6" y="178.5">I/O4</text>
<text x="67.6" y="175.9">I/O5</text>
<text x="73" y="179.7">30</text>
<text x="73" y="177.2">31</text>
<text x="73" y="174.7">32</text>
<text x="49.9" y="182.3">16</text>
<text x="49.9" y="184.8">17</text>
<text x="53.5" y="181">#WE</text>
<text x="53.5" y="183.6">A5</text>
<text x="67.8" y="183.6">A13</text>
<text x="67.8" y="181">A14</text>
<text x="73" y="184.8">28</text>
<text x="73" y="182.3">29</text>
<text x="49.9" y="187.4">18</text>
<text x="49.9" y="189.9">19</text>
<text x="53.5" y="186.1">A6</text>
<text x="53.5" y="188.6">A7</text>
<text x="53.5" y="191.2">A8</text>
<text x="67.8" y="191.2">A10</text>
<text x="67.8" y="188.6">A11</text>
<text x="67.8" y="186.1">A12</text>
<text x="73" y="189.9">26</text>
<text x="73" y="187.4">27</text>
<text x="49.9" y="192.4">20</text>
<text x="49.9" y="195">21</text>
<text x="49.9" y="197.5">22</text>
<text x="53.5" y="193.7">A9</text>
<text x="53.5" y="196.3">NC</text>
<text x="68.6" y="196.3">NC</text>
<text x="68.6" y="193.7">NC</text>
<text x="73" y="197.5">23</text>
<text x="73" y="195">24</text>
<text x="73" y="192.4">25</text>
<text x="53.5" y="198.8">NC</text>
<text x="68.6" y="198.8">NC</text>
</g>
<g font-size="2.3" fill="#000080">
<text x="101.3" y="25.8">3V3</text>
<text x="134.3" y="28.4">3V3</text>
<text x="205.5" y="25.8">3V3</text>
<text x="87.6" y="35.3" transform="rotate(-90 87.6 35.3)">C53</text>
<text x="92.6" y="35.3" transform="rotate(-90 92.6 35.3)">C54</text>
<text x="97.7" y="35.3" transform="rotate(-90 97.7 35.3)">C55</text>
<text x="102.8" y="35.3" transform="rotate(-90 102.8 35.3)">C56</text>
<text x="107.9" y="35.3" transform="rotate(-90 107.9 35.3)">C57</text>
<text x="113" y="35.3" transform="rotate(-90 113 35.3)">C58</text>
<text x="118" y="35.3" transform="rotate(-90 118 35.3)">C59</text>
<text x="145.3" y="30.9">R24</text>
<text x="145.3" y="36">R25</text>
<text x="191.7" y="35.3" transform="rotate(-90 191.7 35.3)">C60</text>
<text x="196.8" y="35.3" transform="rotate(-90 196.8 35.3)">C61</text>
<text x="201.9" y="35.3" transform="rotate(-90 201.9 35.3)">C62</text>
<text x="206.9" y="35.3" transform="rotate(-90 206.9 35.3)">C63</text>
<text x="212" y="35.3" transform="rotate(-90 212 35.3)">C64</text>
<text x="217.1" y="35.3" transform="rotate(-90 217.1 35.3)">C65</text>
<text x="222.2" y="35.3" transform="rotate(-90 222.2 35.3)">C66</text>
<text x="145.3" y="41.1">R26</text>
<text x="145.3" y="46.2">R27</text>
<text x="91.9" y="53.8">U13</text>
<text x="99.5" y="53.8">GND</text>
<text x="145.3" y="51.2">R28</text>
<text x="196.1" y="53.8">U14</text>
<text x="203.7" y="53.8">GND</text>
<text x="52.6" y="140.1">U15</text>
<text x="14.5" y="161.7">C67</text>
<text x="21.3" y="159.2">3V3</text>
<text x="100.1" y="161.7">3V3</text>
<text x="105.9" y="164.3">C68</text>
<text x="8.1" y="173.2">GND</text>
<text x="102.1" y="179.5">GND</text>
<text x="113.5" y="175.7">GND</text>
<text x="19.5" y="183.3">GND</text>
</g>
<g font-size="2.3" fill="#00f">
<text x="137.7" y="30.9">4.7k</text>
<text x="137.7" y="36">4.7k</text>
<text x="161.8" y="33.5">SDRAM_CKE</text>
<text x="137.7" y="41.1">4.7k</text>
<text x="161.8" y="38.5">SDRAM_CAS</text>
<text x="87.6" y="44.2" transform="rotate(-90 87.6 44.2)">100nF</text>
<text x="92.6" y="44.2" transform="rotate(-90 92.6 44.2)">100nF</text>
<text x="97.7" y="44.2" transform="rotate(-90 97.7 44.2)">100nF</text>
<text x="102.8" y="44.2" transform="rotate(-90 102.8 44.2)">100nF</text>
<text x="107.9" y="44.2" transform="rotate(-90 107.9 44.2)">100nF</text>
<text x="113" y="44.2" transform="rotate(-90 113 44.2)">100nF</text>
<text x="118" y="44.2" transform="rotate(-90 118 44.2)">100nF</text>
<text x="137.7" y="46.2">4.7k</text>
<text x="161.8" y="43.6">SDRAM_RAS</text>
<text x="191.7" y="44.2" transform="rotate(-90 191.7 44.2)">100nF</text>
<text x="196.8" y="44.2" transform="rotate(-90 196.8 44.2)">100nF</text>
<text x="201.9" y="44.2" transform="rotate(-90 201.9 44.2)">100nF</text>
<text x="206.9" y="44.2" transform="rotate(-90 206.9 44.2)">100nF</text>
<text x="212" y="44.2" transform="rotate(-90 212 44.2)">100nF</text>
<text x="217.1" y="44.2" transform="rotate(-90 217.1 44.2)">100nF</text>
<text x="222.2" y="44.2" transform="rotate(-90 222.2 44.2)">100nF</text>
<text x="137.7" y="51.2">4.7k</text>
<text x="161.8" y="48.7">SDRAM_WE</text>
<text x="161.8" y="53.8">SDRAM_CS</text>
<text x="59.8" y="61.4">SDRAM_DQ0</text>
<text x="130" y="61.4">SDRAM_DQ15</text>
<text x="162.7" y="61.4">SDRAM_DQ16</text>
<text x="234.2" y="61.4">SDRAM_DQ31</text>
<text x="59.8" y="66.5">SDRAM_DQ1</text>
<text x="59.8" y="69">SDRAM_DQ2</text>
<text x="130" y="66.5">SDRAM_DQ14</text>
<text x="130" y="69">SDRAM_DQ13</text>
<text x="162.7" y="66.5">SDRAM_DQ17</text>
<text x="162.7" y="69">SDRAM_DQ18</text>
<text x="234.2" y="66.5">SDRAM_DQ30</text>
<text x="234.2" y="69">SDRAM_DQ29</text>
<text x="59.8" y="74.1">SDRAM_DQ3</text>
<text x="59.8" y="76.6">SDRAM_DQ4</text>
<text x="130" y="74.1">SDRAM_DQ12</text>
<text x="130" y="76.6">SDRAM_DQ11</text>
<text x="162.7" y="74.1">SDRAM_DQ19</text>
<text x="162.7" y="76.6">SDRAM_DQ20</text>
<text x="234.2" y="74.1">SDRAM_DQ28</text>
<text x="234.2" y="76.6">SDRAM_DQ27</text>
<text x="59.8" y="81.7">SDRAM_DQ5</text>
<text x="130" y="81.7">SDRAM_DQ10</text>
<text x="162.7" y="81.7">SDRAM_DQ21</text>
<text x="234.2" y="81.7">SDRAM_DQ26</text>
<text x="59.8" y="84.3">SDRAM_DQ6</text>
<text x="59.8" y="89.3">SDRAM_DQ7</text>
<text x="130" y="84.3">SDRAM_DQ9</text>
<text x="130" y="89.3">SDRAM_DQ8</text>
<text x="162.7" y="84.3">SDRAM_DQ22</text>
<text x="162.7" y="89.3">SDRAM_DQ23</text>
<text x="234.2" y="84.3">SDRAM_DQ25</text>
<text x="234.2" y="89.3">SDRAM_DQ24</text>
<text x="57.9" y="94.4">SDRAM_DQM0</text>
<text x="162" y="94.4">SDRAM_DQM2</text>
<text x="59.8" y="99.5">SDRAM_CAS</text>
<text x="60.8" y="97">SDRAM_WE</text>
<text x="130" y="97">SDRAM_DQM1</text>
<text x="130" y="99.5">SDRAM_CLK</text>
<text x="163.9" y="99.5">SDRAM_CAS</text>
<text x="165" y="97">SDRAM_WE</text>
<text x="234.2" y="97">SDRAM_DQM3</text>
<text x="234.2" y="99.5">SDRAM_CLK</text>
<text x="59.8" y="102">SDRAM_RAS</text>
<text x="60.2" y="107.1">SDRAM_BA0</text>
<text x="61.3" y="104.6">SDRAM_CS</text>
<text x="130" y="102">SDRAM_CKE</text>
<text x="130" y="104.6">SDRAM_A12</text>
<text x="130" y="107.1">SDRAM_A11</text>
<text x="163.9" y="102">SDRAM_RAS</text>
<text x="164.3" y="107.1">SDRAM_BA0</text>
<text x="165.5" y="104.6">SDRAM_CS</text>
<text x="234.2" y="102">SDRAM_CKE</text>
<text x="234.2" y="104.6">SDRAM_A12</text>
<text x="234.2" y="107.1">SDRAM_A11</text>
<text x="60.2" y="109.7">SDRAM_BA1</text>
<text x="60.4" y="112.2">SDRAM_A10</text>
<text x="130" y="109.7">SDRAM_A9</text>
<text x="130" y="112.2">SDRAM_A8</text>
<text x="164.3" y="109.7">SDRAM_BA1</text>
<text x="164.6" y="112.2">SDRAM_A10</text>
<text x="234.2" y="109.7">SDRAM_A9</text>
<text x="234.2" y="112.2">SDRAM_A8</text>
<text x="61.7" y="114.7">SDRAM_A0</text>
<text x="61.7" y="117.3">SDRAM_A1</text>
<text x="61.7" y="119.8">SDRAM_A2</text>
<text x="130" y="114.7">SDRAM_A7</text>
<text x="130" y="117.3">SDRAM_A6</text>
<text x="130" y="119.8">SDRAM_A5</text>
<text x="165.9" y="114.7">SDRAM_A0</text>
<text x="165.9" y="117.3">SDRAM_A1</text>
<text x="165.9" y="119.8">SDRAM_A2</text>
<text x="234.2" y="114.7">SDRAM_A7</text>
<text x="234.2" y="117.3">SDRAM_A6</text>
<text x="234.2" y="119.8">SDRAM_A5</text>
<text x="61.7" y="122.4">SDRAM_A3</text>
<text x="130" y="122.4">SDRAM_A4</text>
<text x="165.9" y="122.4">SDRAM_A3</text>
<text x="234.2" y="122.4">SDRAM_A4</text>
<text x="91.9" y="130">W9825G6KH-6</text>
<text x="196.1" y="130">W9825G6KH-6</text>
<text x="27.8" y="155.4">SRAM_A2</text>
<text x="27.8" y="152.8">SRAM_A1</text>
<text x="27.8" y="150.3">SRAM_A0</text>
<text x="86.9" y="155.4">SRAM_A17</text>
<text x="86.9" y="152.8">SRAM_A18</text>
<text x="27.8" y="160.5">SRAM_A4</text>
<text x="27.8" y="157.9">SRAM_A3</text>
<text x="86.9" y="157.9">SRAM_A16</text>
<text x="86.9" y="160.5">SRAM_A15</text>
<text x="25.9" y="165.5">SRAM_DQ0</text>
<text x="27.4" y="163">SRAM_CE</text>
<text x="86.9" y="165.5">SRAM_DQ7</text>
<text x="86.9" y="163">SRAM_OE</text>
<text x="14.5" y="169.3">100nF</text>
<text x="25.9" y="168.1">SRAM_DQ1</text>
<text x="86.9" y="168.1">SRAM_DQ6</text>
<text x="105.9" y="171.9">100nF</text>
<text x="25.9" y="178.2">SRAM_DQ3</text>
<text x="25.9" y="175.7">SRAM_DQ2</text>
<text x="86.9" y="175.7">SRAM_DQ5</text>
<text x="86.9" y="178.2">SRAM_DQ4</text>
<text x="26.9" y="180.8">SRAM_WE</text>
<text x="27.8" y="185.9">SRAM_A6</text>
<text x="27.8" y="183.3">SRAM_A5</text>
<text x="86.9" y="180.8">SRAM_A14</text>
<text x="86.9" y="183.3">SRAM_A13</text>
<text x="86.9" y="185.9">SRAM_A12</text>
<text x="27.8" y="188.4">SRAM_A7</text>
<text x="27.8" y="190.9">SRAM_A8</text>
<text x="86.9" y="188.4">SRAM_A11</text>
<text x="86.9" y="190.9">SRAM_A10</text>
<text x="27.8" y="193.5">SRAM_A9</text>
<text x="52.6" y="203.6">IS61LV5128AL-10TLI</text>
</g>
</svg>
